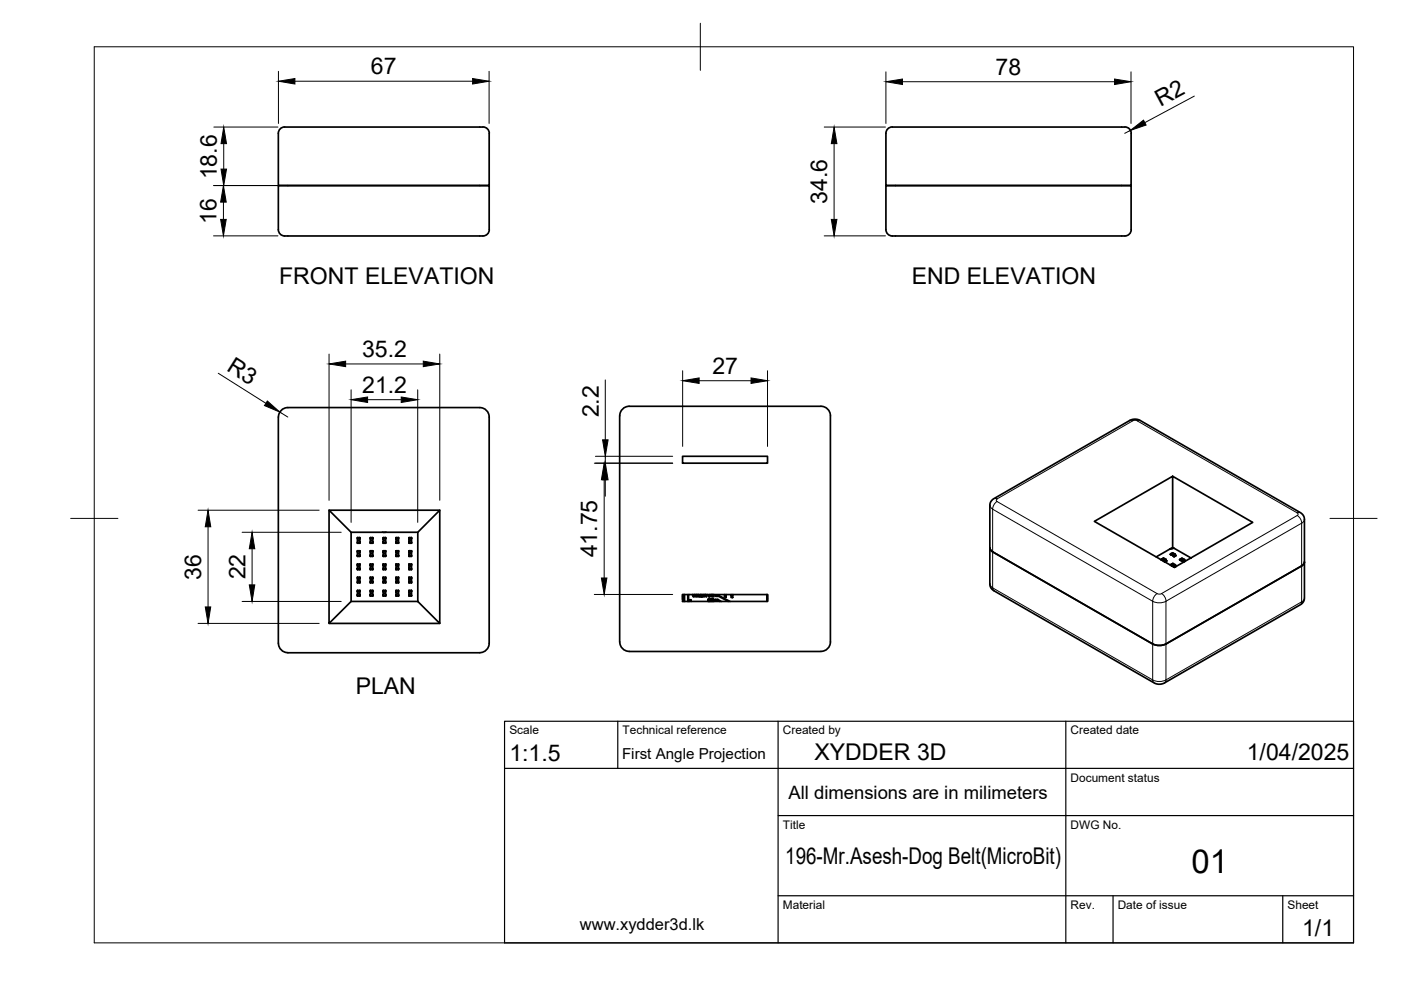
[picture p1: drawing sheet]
<svg xmlns="http://www.w3.org/2000/svg" width="297mm" height="210mm" viewBox="0 0 297 210" stroke-linecap="round" stroke-linejoin="round" font-family="sans-serif">
<!-- layer: Visible -->
<g fill="none" stroke="#000" stroke-width=".36">
<path d="M59 39.3h44.7v9.4a1.48 1.48 0 0 1-1.8 1.3h-40.9a1.71 1.71 0 0 1-2-1.3zM59.6 27.2l.8-.3h41.3a1.64 1.64 0 0 1 2 1.4v11h-44.7v-11l.1-.5zM238.5 26.9h-48.7a1.65 1.65 0 0 0-2 1.4v11h52v-11M238.5 26.9a1.34 1.34 0 0 1 1.3 1.4M239.8 48.7v-9.4h-52v9.4a1.7 1.7 0 0 0 2 1.3h48.7M239.8 48.7a1.34 1.34 0 0 1-1.3 1.3M59 88.4v48M59 88.4a2 2 0 0 1 2-2h40.7a2 2 0 0 1 2 2v48a2 2 0 0 1-2 2h-40.7a2.04 2.04 0 0 1-2-2M132 86.7l.9-.5 .5-.1h40.7a2 2 0 0 1 2 2v48a2.04 2.04 0 0 1-2 2h-40.7a2.04 2.04 0 0 1-2-2v-48l.1-.5zM144.7 96.7h18v1.5h-18zM69.8 108.2v24l4.6-4.7h14.2M74.4 112.9h14.2"/>
<path d="M75.8 117.8h.5v.2h-.5zM75.8 115.2h.1M75.8 119.6v.2h.4M75.8 116.8v.2h.4M75.8 115.1v-.1h.5v.1M75.8 116.8h.5l-.1 .9M75.8 119.6h.1M75.8 119.6h.5M75.8 116.8h.1M75.8 119.8v.7M75.8 117v.7M75.8 114.3v.6"/>
<path d="M76.2 114.3l-.4-.1v-.2h.5l-.1 .9M76.3 115.2h-.5M76.3 119.6l-.1 .9M78.5 115.2h.5M78.5 119.6v.2h.5M78.6 119.8v.7M78.6 117v.7M78.6 114.3v.6M79 116.8h-.5v.2h.5M79 119.6h-.5M79 119.6h.1M79 116.8h.1"/>
<path d="M79 119.7v.8M79 116.9v.8M79 114.1v.8M79 115.1l-.5-.1v.1M79 115.2h.1M79.1 119.6v.1M79.1 116.8v.1M79.1 114.1l-.6-.1v.2l.5 .1M79.1 117.9l-.1 .1h-.5v-.2l.5 .1M79.1 115.1h.1M81.1 112.8h.8M81.2 117.8h.6v.2h-.6z"/>
<path d="M81.2 115.2h.1M81.2 119.6v.2h.5M81.2 116.8v.2h.5M81.2 115.1v-.1h.6v.1M81.3 116.8h.5l-.1 .9M81.3 119.6h-.1M81.3 119.6h.5M81.3 116.8h-.1M81.3 119.8v.7M81.3 117v.7M81.3 114.3v.6M81.7 114.3l-.5-.1v-.2h.6l-.1 .9"/>
<path d="M81.8 115.2h-.5M81.8 119.6l-.1 .9M84 115.2h.5M84 119.6v.2h.4M84 119.8v.7M84 117v.7M84 114.3v.6M84.5 116.8h-.5v.2h.4M84.5 119.6h-.5M84.5 119.6h.1M84.5 116.8h.1M84.5 119.7l-.1 .8"/>
<path d="M84.5 116.9l-.1 .8M84.5 114.1l-.1 .8M84.5 115.1l-.5-.1v.1M84.5 115.2h.1M84.5 119.6v.1M84.5 116.8v.1M84.5 114.1l-.5-.1v.2l.4 .1M84.5 117.9v.1h-.5v-.2l.5 .1M84.5 115.1h.1M86.7 117.8l.6 .1-.6 .1zM86.7 115.2h.1M86.7 119.6v.2h.5"/>
<path d="M86.7 116.8v.2h.5M86.7 115.1v-.1h.5l.1 .1M86.7 119.6h.1M86.7 116.8h.1M86.7 119.6h.5M86.7 116.8h.5M86.7 115.2h.5M86.8 119.8v.7M86.8 117v.7M86.8 114.3v.6M87.2 114.3l-.5-.1v-.2h.6l-.1 .9M87.2 116.8h.1"/>
<path d="M87.2 119.6h.1M87.2 115.2h.1M87.3 119.6l-.1 .9M87.3 116.8l-.1 .9M93.2 108.2v24l-4.6-4.7v-14.6zM93.2 108.2h-23.4l4.6 4.7v14.6M209.9 116.2l.1 .4 .5 .4 33.9 19.5 1.4 .4 1.4-.4 28.8-16.5M210.3 106l29.3-16.9 .8-.2 1.1 .1 34.3 19.7 .4 .4 .4 .9-.1 17.2-.2 .4-.5 .6-28.9 16.6-.9 .3-1.1-.2-34.2-19.7-.5-.4-.3-.9v-16.9zM246.2 118.7l.1-.2v.3l.6 .3M246.2 118.7h.1M246.2 118.6h.1M246.4 118.5h-.1l.4-.2 .5 .3"/>
<path d="M246.5 118.8h-.1M246.7 118.3h.1M246.9 118.8v.3M246.9 119l.1 .1M247.2 118.6h.1M247.2 118.8l.2 .2-.3 .1h-.1M247.2 118.8l-.3 .2M247.2 118.7v.1M248.2 119.8h.1M248.2 119.8h.1zM248.2 117.4l-.1 .1 .1 .1-.1-.1M248.3 117.4l.3-.2 .6 .3"/>
<path d="M248.3 119.7v.2l.6 .3M248.3 119.7l-.1 .1M248.3 119.6l.4-.2 .5 .4M248.3 117.4l-.1 .2 .6 .4M248.4 119.6l-.1 .1M248.4 117.7h.1M248.5 119.9l-.1 .1M248.6 101l-16.6 9.5 17 9.8 16.6-9.5-17-9.8v15.1l3.9 2.2M248.6 117.2h.1M248.6 116.1l-3.5 2M248.7 119.4v.1M248.8 117.6v.4"/>
<path d="M248.8 117.9l.1 .1M248.8 118h.2M248.8 117.9h.1M248.8 116.2l-.7 .2M248.9 119.9v.3M248.9 116.2l-.9 .2M249.1 117.5h.1M249.1 119.7l.1 .2M249.2 117.7l-.4 .2M249.2 117.7l.1 .1M249.2 117.5v.2M249.2 119.9l-.3 .3"/>
<path d="M249.2 119.9l.1 .1M249.3 117.8l-.3 .2h-.1M249.3 120v.1l-.3 .2M250.1 118.7h.1M250.1 118.6l.1 .1M250.2 118.6v.2l.6 .3M250.2 118.6l-.1 .1 .1 .1M250.3 118.5l.3-.2 .5 .3M250.3 118.5l-.1 .1M250.4 118.8v.1M250.6 118.3v.1M250.8 118.8v.3"/>
<path d="M250.8 119l.4-.2 .1 .1-.3 .3zM250.8 119.1l.2 .1M250.8 119.1h.1M251.1 118.6l.1 .2M276.6 119.2l-.2 .4-.4 .4M69.8 132.2h23.4M75.8 123.5v.1l.5-.1M75.8 125.3l.4 .1M75.8 126.2h.5v.1l-.5 .1zM75.8 126.4h.1M75.8 120.6h.5v.1l-.5 .1zM75.8 123.5h.5"/>
<path d="M75.8 122.4v.2l.4 .1M75.8 125.2v.1M75.8 122.4h.5l-.1 .9M75.8 125.2h.1M75.8 125.2l.5 .1M75.8 122.4h.1M75.8 125.4v.7M75.8 122.7v.6M76.3 125.3l-.1 .8M78.5 125.3l.5 .1M78.5 123.5h.5M78.5 123.5v.1h.5l.1-.1"/>
<path d="M78.6 125.4v.7M78.6 122.7v.6M79 122.4h-.5v.2l.5 .1M79 125.2l-.5 .1M79 125.2h.1M79 122.4h.1M79 125.3v.8M79 122.5v.8M79 126.3l-.5-.1v.2h.5M79 126.4h.1M79.1 125.2v.1M79.1 122.4v.1"/>
<path d="M79.1 126.3h.1M79.1 120.7l-.6 .1v-.2l.5 .1M81.2 123.5v.1h.6v-.1M81.2 125.3l.5 .1M81.2 126.2h.6v.1l-.5 .1zM81.2 126.4h.1M81.2 120.6h.6v.1l-.5 .1zM81.2 123.5h.6M81.2 122.4v.2l.5 .1M81.2 125.2v.1M81.3 122.4h.5l-.1 .9M81.3 125.2h-.1"/>
<path d="M81.3 125.2l.5 .1M81.3 122.4h-.1M81.3 125.4v.7M81.3 122.7v.6M81.8 125.3l-.1 .8M84 125.3l.4 .1M84 123.5h.5M84 123.5v.1h.5v-.1M84 125.4v.7M84 122.7v.6M84.5 122.4h-.5v.2l.4 .1M84.5 125.2l-.5 .1"/>
<path d="M84.5 125.2h.1M84.5 122.4h.1M84.5 125.3l-.1 .8M84.5 122.5l-.1 .8M84.5 126.3l-.5-.1v.2h.5M84.5 126.4h.1M84.5 125.2v.1M84.5 122.4v.1M84.5 126.3h.1M84.5 120.7v.1h-.5v-.2l.5 .1M86.7 125.3l.5 .1M86.7 120.6h.5l.1 .1-.6 .1z"/>
<path d="M86.7 123.5h.5M86.7 126.4h.1M86.7 123.5v.1l.6-.1M86.7 122.4v.2l.5 .1M86.7 125.2v.1M86.7 126.3v-.1h.5l.1 .1M86.7 125.2h.1M86.7 122.4h.1M86.7 125.2h.5M86.7 122.4h.5M86.7 126.4h.5M86.8 125.4l-.1 .8 .1-.1"/>
<path d="M86.8 122.7v.6M87.2 125.2h.1M87.2 122.4h.1M87.2 125.3v.8M87.2 126.4h.1M87.3 122.4l-.1 .9M87.3 125.2v.1M144.7 126.1v.2M144.7 126.4v.1M144.7 126.5v.2M144.7 126.8v.1M144.7 127v.1"/>
<path d="M144.7 126.1h18v1.4h-18zM144.8 126.1h-.1M145 126.1v1.4M145.1 126.1v1.4M145.9 126.1l-.1 1.4M146.1 126.1l-.1 .1v1.3M146.2 127.5v-.2h.3v.2M146.2 127.2h.3v.1h-.3zM146.8 126.1l.2 .4 .2-.4M146.9 126.1h.2M146.9 126.2h.2l-.1 .2zM147.3 126.1v.4v-.4l.4 .4v-.4"/>
<path d="M147.4 126.1l.2 .3v-.3M147.8 126.1v.4v-.4l.3 .4v-.4M147.9 126.1l.2 .3v-.3M148.5 126.1v.2h-.2h.2v.2h-.3h.4v-.4M148.8 126.1v.4h-.2h.4h-.1v-.4M149.1 126.1v.4l.1-.4 .3 .4v-.4M149.2 126.1l.2 .3v-.3M149.5 126.1l.2 .4 .2-.4M149.6 126.1h.3M149.7 126.2h.1v.2zM150.1 127.1l.4-.1v.5h-.4zM150.2 127.1l.2-.1v.2z"/>
<path d="M150.2 127.4l.2-.1v.2zM150.5 126.1v.2h-.3h.3v.2h-.3h.4v-.4M150.6 127.5v-.1l.2 .1v-.2l-.3-.2 .3-.1 .1 .1h-.3l.3 .2-.1 .2M150.9 126.1v.4v-.4M151 127h.3l.1 .5-.2-.5-.1 .1-.1 .4zM151 126.1l.2 .4h.2v-.4M151.1 126.4l.2-.1v.2zM151.1 126.1l.1 .2 .1-.2M151.7 127.2h.4l.5 .3M151.7 127.2v-.1h.5l.7 .4M153.6 126.1v.3h.3v-.3M153.6 126.4h.3v.2h-.3z"/>
<path d="M154.4 127.5l-2-1.1h-.7v-.1h.7l2.4 1.2M155 126.1l.3 .1v.4h-.3v-.4l.3-.1M155 126.6h.3v.1h-.3zM162.6 126.1h.1M162.7 126.5h-.1l.1 .2M162.7 126.1h-.1l.1 .2M162.7 127.4h-.1l.1 .1M162.7 127.2h-.1l.1 .1M162.7 127h-.1l.1 .1M162.7 126.4h-.1l.1 .1M162.7 126.8h-.1l.1 .1M248.9 120.2h.1"/>
<circle cx="76" cy="114.6" r=".03"/>
<circle cx="76" cy="117.4" r=".03"/>
<circle cx="78.8" cy="117.4" r=".03"/>
<circle cx="78.8" cy="114.6" r=".03"/>
<circle cx="81.5" cy="114.6" r=".03"/>
<circle cx="81.5" cy="117.4" r=".03"/>
<circle cx="84.3" cy="114.6" r=".03"/>
<circle cx="84.3" cy="117.4" r=".03"/>
<circle cx="87" cy="117.4" r=".03"/>
<circle cx="87" cy="114.6" r=".03"/>
<circle cx="246.8" cy="118.5" r=".03"/>
<circle cx="248.7" cy="117.4" r=".03"/>
<circle cx="248.8" cy="119.7" r=".03"/>
<circle cx="250.7" cy="118.6" r=".03"/>
<circle cx="76" cy="125.8" r=".03"/>
<circle cx="76" cy="120.2" r=".03"/>
<circle cx="76" cy="123" r=".03"/>
<circle cx="78.8" cy="125.8" r=".03"/>
<circle cx="78.8" cy="120.2" r=".03"/>
<circle cx="78.8" cy="123" r=".03"/>
<circle cx="81.5" cy="125.8" r=".03"/>
<circle cx="81.5" cy="123" r=".03"/>
<circle cx="81.5" cy="120.2" r=".03"/>
<circle cx="84.3" cy="125.8" r=".03"/>
<circle cx="84.3" cy="120.2" r=".03"/>
<circle cx="84.3" cy="123" r=".03"/>
<circle cx="87" cy="125.8" r=".03"/>
<circle cx="87" cy="123" r=".03"/>
<circle cx="87" cy="120.2" r=".03"/>
</g>
<!-- layer: Visible Narrow -->
<g fill="none" stroke="#000" stroke-width=".21">
<path d="M239.5 89.2h.7M240.2 89.2l-28.8 16.6-.7-.1M240.2 89.2l.5-.1 .4 .1M241.1 89.2l33.9 19.6 .7-.1M241.8 89.2h-.7M209.9 107.1l.1 .5 .5 .3 .3-1.1 .6-.5 33.9 19.5-.7 .9-.2 .8M211.4 105.8l-.2 .3 .2 .2M246.4 118.5l.3-.2 .5 .3-.3 .2zM246.9 119l.1 .1M247.2 118.7l-.3 .2-.6-.4-.1 .2h.1M247.4 118.9l-.4 .2M248.2 117.6h.1"/>
<path d="M248.2 119.8h.1M248.2 117.4l.6 .3 .4-.2M248.2 117.5h-.1M248.3 119.7l.6 .3 .3-.2M248.3 119.7l-.1 .1M248.3 117.4l.3-.2 .5 .3-.3 .1zM248.4 119.6l.3-.1 .4 .2-.2 .2zM248.8 117.9l.1 .1M249.3 117.8l-.4 .2M250.2 118.6l.6 .3 .4-.2M250.2 118.6v.1M250.3 118.5l.3-.1 .5 .2-.3 .2z"/>
<path d="M250.8 119.1h.1M251.3 118.9l-.4 .2M275 108.7l.2 .4-.2 .2M275 109.3l-28.7 16.5M275.1 109.3l.5 .5 .4 1.1M276 110.9v16.7l-28.8 16.6M276 110.9l-28.8 16.6M276.6 110.1l-.2 .5-.4 .3M209.9 123.8l.8 1.4M244.4 127.5l1.4 .3 1.4-.3M244.4 127.5l-33.9-19.5v16.6l33.9 19.6M244.4 127.5v16.7"/>
<path d="M245.3 125.9l.5 .1 .5-.1M246.3 125.9l.5 .5 .4 1.1M247.2 127.5v16.7M248.9 120.2h.1M249.4 120.1l-.4 .2M276.6 126.8l-.9 1.4M244.4 144.2l1.4 .3 1.4-.3M244.4 144.2l.3 .6M247.2 144.2l-.3 .6"/>
</g>
<!-- layer: Visible -->
<circle cx="248.1" cy="117.5" r=".18" fill="#000"/>
<!-- layer: BORDER -->
<path d="M20 9.9h267v190h-267zM148.5 4.9v10M15 109.9h10M282 109.9h10" fill="none" stroke="#000" stroke-width=".21"/>
<!-- layer: TITLEBLOCK -->
<path d="M107 152.9h180v47h-180zM131 152.9v10M165 152.9v47M226 152.9v47M107 162.9h180M165 172.9h122M165 189.9h122M236 189.9v10M272 189.9v10" fill="none" stroke="#000" stroke-width=".25"/>
<!-- layer: FD_Dimensions -->
<g fill="none" stroke="#000" stroke-width=".21">
<path d="M59 15.1v11.1M62.5 17.2h37.7M103.7 15.1v11.1M187.8 15.2v11M191.3 17.3h45M239.8 15.2v11M45.3 39.3h13.6M45.3 26.9h13.6M47.4 30.5v5.3M174.8 26.9h12.9M176.8 30.5v16M239.6 27.7l-1.1 .6"/>
<path d="M253.2 20.4l-10.5 5.6M45.3 50h13.6M47.4 42.9v3.6M174.8 50h12.9M46.3 79.1l10.1 6.4M69.8 75.1v31M73.3 77.2h16.4M93.2 75.1v31M144.7 78.6v16.1M162.7 78.6v16.1M59.3 87.4l1.7 1M74.4 82.6v28.2"/>
<path d="M77.9 84.7h7.2M88.6 82.6v28.2M126 98.2h16.6M126.2 96.7h16.4M128.3 80.6v12.7M128.3 96.7v1.5M148.2 80.7h11M42 108.2h25.7M44.1 111.7v17M51.3 112.9h21M53.4 116.3v7.7M128.1 101.7v20.8"/>
<path d="M128.3 101.7v3.5M42 132.2h25.7M51.3 127.5h21M126 126h16.6"/>
</g>
<g fill="#000" stroke="#000" stroke-width=".21">
<path d="M59 17.2l3.5-.5v1.1zM100.2 16.7l3.5 .5-3.5 .6zM187.8 17.3l3.5-.5v1.1zM236.3 16.8l3.5 .5-3.5 .6zM47.4 26.9l.6 3.6h-1.1zM46.9 35.8h1.1l-.6 3.5zM176.8 26.9l.6 3.6h-1.1zM239.6 27.7l2.8-2.2 .6 1zM47.4 39.3l.6 3.6h-1.2zM46.8 46.5h1.2l-.6 3.5zM176.3 46.5h1.1l-.6 3.5zM69.8 77.2l3.5-.6v1.1z"/>
<path d="M89.7 76.6l3.5 .6-3.5 .5zM56.7 85l2.6 2.4-3.2-1.4zM74.4 84.7l3.5-.5v1.1zM85.1 84.2l3.5 .5-3.5 .6zM127.8 93.3h1.1l-.6 3.4zM144.7 80.7l3.5-.6v1.2zM159.2 80.1l3.5 .6-3.5 .6zM44.1 108.2l.6 3.5h-1.2zM53.4 112.9l.6 3.4h-1.1zM128.1 98.2l.6 3.5h-1.2zM128.3 98.2l.6 3.5h-1.1zM43.5 128.7h1.2l-.6 3.5z"/>
<path d="M52.9 124h1.1l-.6 3.5zM127.5 122.5h1.2l-.6 3.5z"/>
</g>
<text font-size="7" x="252.6" y="185.2">01</text>
<g font-size="4.9">
<text x="78.7" y="15.8">67</text>
<text x="211.1" y="15.9">78</text>
<text x="246" y="22.6" transform="rotate(-28 246 22.6)">R2</text>
<text x="46" y="38.1" transform="rotate(-90 46 38.1)">18.6</text>
<text x="45.9" y="47.6" transform="rotate(-90 45.9 47.6)">16</text>
<text x="175.4" y="43.2" transform="rotate(-90 175.4 43.2)">34.6</text>
<text x="59.2" y="60.3">FRONT ELEVATION</text>
<text x="193.3" y="60.3">END ELEVATION</text>
<text x="76.8" y="75.7">35.2</text>
<text x="47.9" y="78.4" transform="rotate(32 47.9 78.4)">R3</text>
<text x="76.8" y="83.3">21.2</text>
<text x="151" y="79.3">27</text>
<text x="126.9" y="88.5" transform="rotate(-90 126.9 88.5)">2.2</text>
<text x="126.6" y="118.2" transform="rotate(-90 126.6 118.2)">41.75</text>
<text x="42.7" y="122.9" transform="rotate(-90 42.7 122.9)">36</text>
<text x="52" y="122.8" transform="rotate(-90 52 122.8)">22</text>
<text x="75.4" y="147.2">PLAN</text>
<text x="108" y="161.4">1:1.5</text>
<text x="172.7" y="161.1">XYDDER 3D</text>
<text x="264.4" y="161.1">1/04/2025</text>
<text x="166.5" y="183.1">196-Mr.Asesh-Dog Belt(MicroBit)</text>
<text x="276.1" y="198.6">1/1</text>
</g>
<text font-size="3.9" x="167.2" y="169.4">All dimensions are in milimeters</text>
<text font-size="3.5" x="123" y="197.1">www.xydder3d.lk</text>
<text font-size="3.2" x="131.9" y="161">First Angle Projection</text>
<g font-size="2.5">
<text x="108" y="155.7">Scale</text>
<text x="132" y="155.7">Technical reference</text>
<text x="166" y="155.7">Created by</text>
<text x="227" y="155.7">Created date</text>
<text x="227" y="165.7">Document status</text>
<text x="166" y="175.7">Title</text>
<text x="227" y="175.7">DWG No.</text>
<text x="166" y="192.7">Material</text>
<text x="227" y="192.7">Rev.</text>
<text x="237" y="192.7">Date of issue</text>
<text x="273" y="192.7">Sheet</text>
</g>
</svg>
